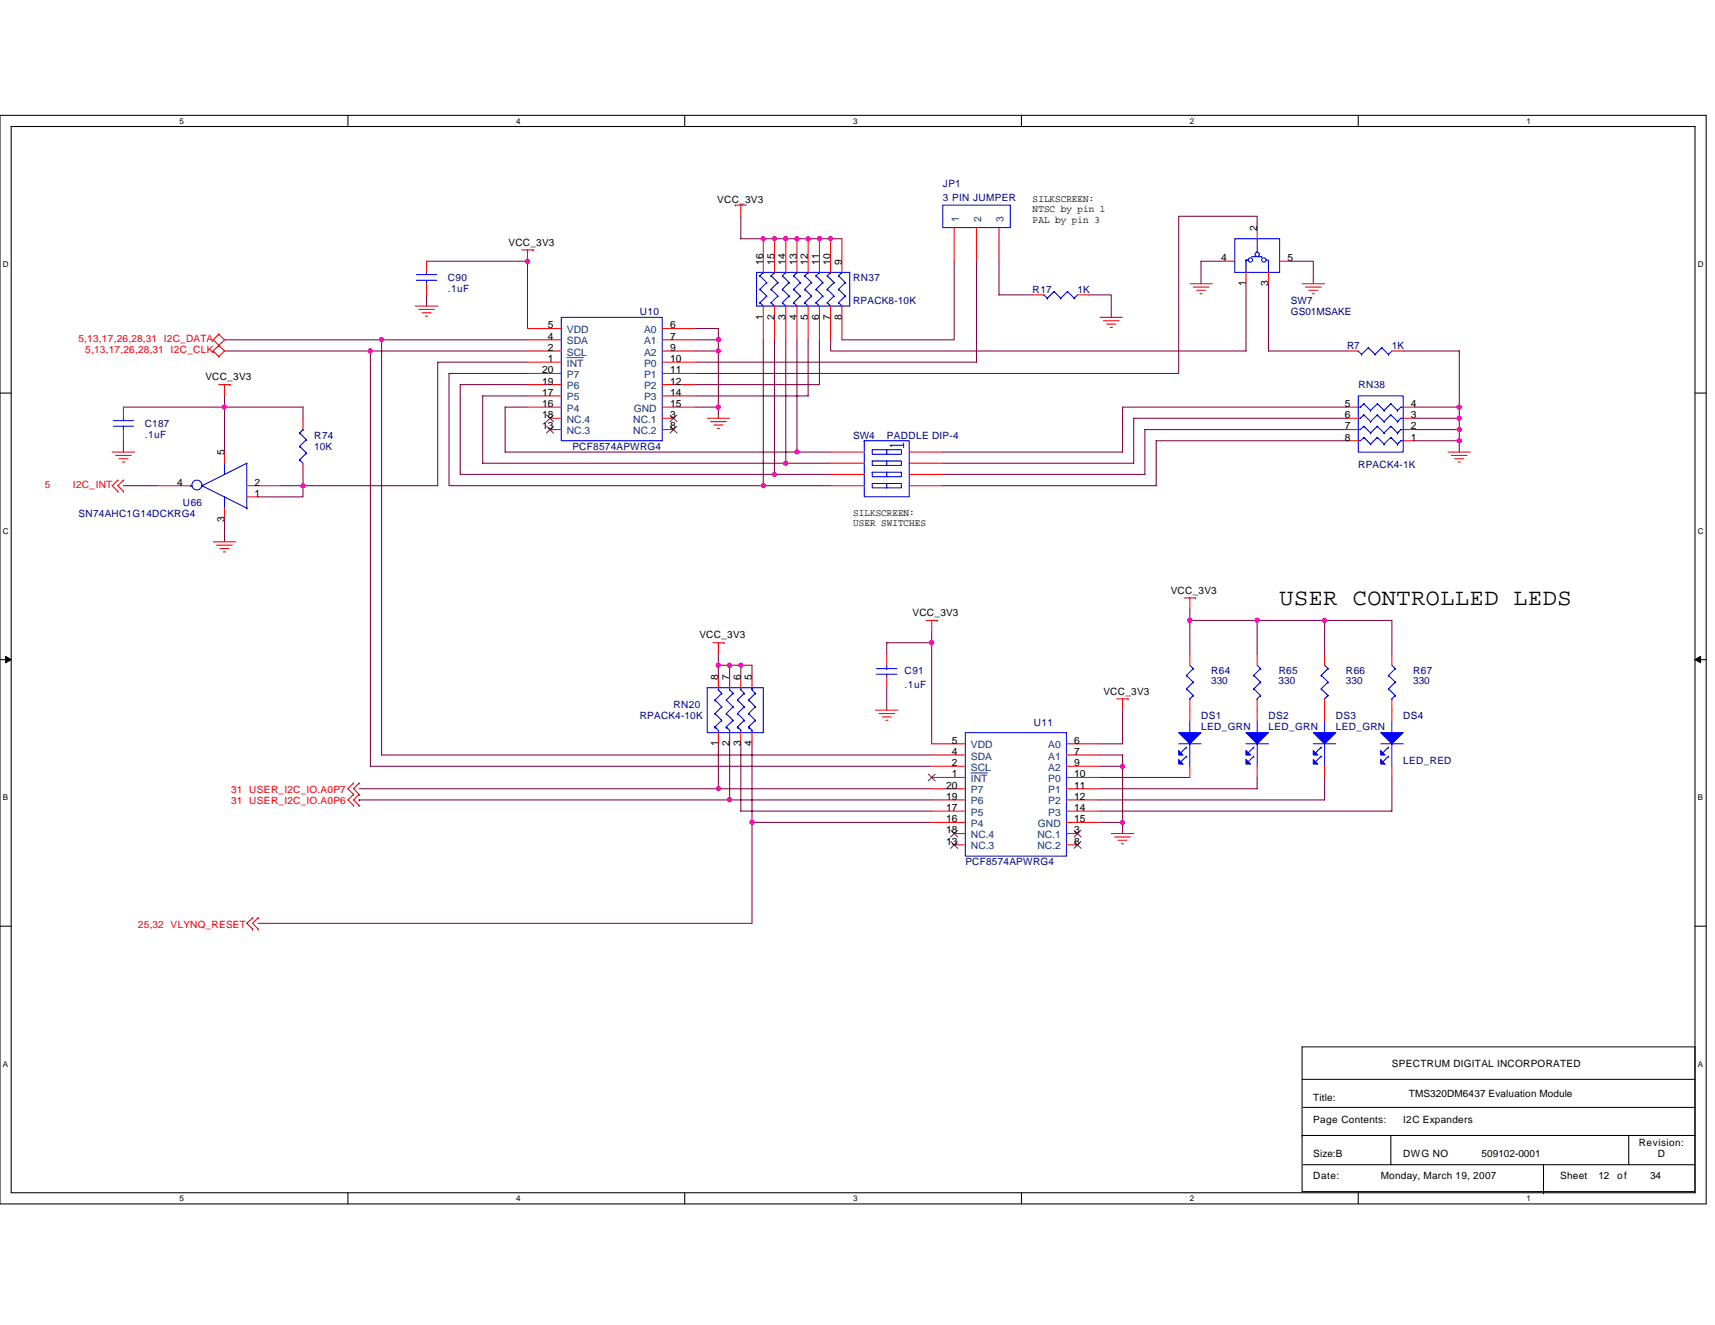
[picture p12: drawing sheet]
<svg xmlns="http://www.w3.org/2000/svg" width="279mm" height="216mm" viewBox="0 0 279 216" stroke-linecap="round" stroke-linejoin="round" font-family="sans-serif">
<path d="M0 18.8h278v177.4h-278zM1.8 20.6h274.3v173.8h-274.3z" fill="none" stroke="#000" stroke-width=".17"/>
<g fill="#fff">
<path d="M29.3 19h.7v1.4h-.7z"/>
<path d="M29.3 194.5h.7v1.5h-.7z"/>
</g>
<path d="M56.7 18.8v1.8M56.7 194.4v1.8" fill="none" stroke="#000" stroke-width=".17"/>
<g fill="#fff">
<path d="M84.1 19h.7v1.4h-.7z"/>
<path d="M84.1 194.5h.7v1.5h-.7z"/>
</g>
<path d="M111.5 18.8v1.8M111.5 194.4v1.8" fill="none" stroke="#000" stroke-width=".17"/>
<g fill="#fff">
<path d="M139 19h.7v1.4h-.7z"/>
<path d="M139 194.5h.7v1.5h-.7z"/>
</g>
<path d="M166.4 18.8v1.8M166.4 194.4v1.8" fill="none" stroke="#000" stroke-width=".17"/>
<g fill="#fff">
<path d="M193.8 19h.8v1.4h-.8z"/>
<path d="M193.8 194.5h.8v1.5h-.8z"/>
</g>
<path d="M221.3 18.8v1.8M221.3 194.4v1.8" fill="none" stroke="#000" stroke-width=".17"/>
<g fill="#fff">
<path d="M248.7 19h.7v1.4h-.7z"/>
<path d="M248.7 194.5h.7v1.5h-.7z"/>
<path d="M.5 42.3h.9v1.5h-.9z"/>
<path d="M276.6 42.3h1v1.5h-1z"/>
<path d="M.5 85.8h.9v1.4h-.9z"/>
<path d="M276.6 85.8h1v1.4h-1z"/>
</g>
<path d="M0 64.1h1.8M276.1 64.1h1.9" fill="none" stroke="#000" stroke-width=".17"/>
<g fill="#fff">
<path d="M.5 129.2h.8v1.5h-.8z"/>
<path d="M276.6 129.2h.9v1.5h-.9z"/>
</g>
<path d="M0 107.5h1.8M276.1 107.5h1.9" fill="none" stroke="#000" stroke-width=".17"/>
<path d="M.9 107l.9 .5-.9 .5zM276.1 107.5l1-.5v1z" fill="#000" stroke="#000" stroke-width=".16"/>
<g fill="#fff">
<path d="M.5 172.6h.8v1.5h-.8z"/>
<path d="M276.6 172.6h.9v1.5h-.9z"/>
</g>
<path d="M0 150.9h1.8M276.1 150.9h1.9M212.1 170.6h64v23.6h-64zM212.1 175.9h64M212.1 185h.1M212.1 185h64M212.3 189.8h63.8M212.3 180.4h63.8M226.6 185v4.8M251.5 194.4h.1M251.5 189.8v4.6M265.3 185v4.8" fill="none" stroke="#000" stroke-width=".17"/>
<g fill="none" stroke="#800040" stroke-width=".17">
<path d="M120.7 35.2v3.7h16.5M204.8 37.1v-1.9h-12.8v25.7h-78.6M36.6 55.4h25.6M36.6 57.2h23.7M60.3 57.2v67.7h91.5M60.3 57.2h25.6M62.2 55.4h23.7M62.2 55.4v67.6h89.6M69.5 48v1.9M69.5 42.6h16.4v10.9M85.9 59h-14.6v20.1h-21.9M113.4 53.5h3.6v1.9"/>
<path d="M113.4 55.4h3.6M113.4 57.2h3.6v9.1M117 55.4v1.8M124.4 55.4v23.7M126.2 55.4v21.9M128 55.4v20.1M129.8 55.4v18.3M131.7 55.4v9.1h-18.3M133.5 55.4v7.3h-20.1M155.4 42.6v12.8h-18.2M159.1 42.6v16.4h-45.7M162.8 42.6v5.4h5.4"/>
<path d="M177.4 48h3.6v3.7M199.3 42.6h-3.6v3.6M203 46.2v11h-67.7v-1.8M206.7 46.2v11h12.8M210.3 42.6h3.7v3.6M228.6 57.2h9.1M237.7 57.2h.1M237.7 57.2v9.1M20.1 79.1h5.5M20.1 71.8v1.9M20.1 66.3h16.5M36.6 66.3h12.8v1.9"/>
<path d="M36.6 66.3v7.4M36.6 64.5v1.8M45.7 79.1h3.7M49.4 77.3v1.8M49.4 79.1v1.9h-7.3M85.9 64.5h-7.3v11h49.4M85.9 62.7h-10.9v14.6h60.3M85.9 60.9h-12.7v18.2h51.2M85.9 66.3h-3.6v7.4h47.5M113.4 66.3h3.6M117 66.3v1.9M124.4 79.1h10.9"/>
<path d="M128 75.5h7.3M129.8 73.7h5.5M219.5 68.2h-34.8v7.3h-31.1M219.5 71.8h-31.1v7.3h-34.8M219.5 70h-33v7.3h-32.9M219.5 66.3h-36.6v7.4h-29.3M230.4 71.8h7.3M230.4 70h7.3M230.4 66.3h7.3M230.4 68.2h7.3M237.7 68.2v1.8M237.7 71.8v1.9"/>
<path d="M237.7 70v1.8M237.7 66.3v1.9M36.6 84.6v3.7M193.8 99.3v1.8M117 108.4h1.9M117 108.4v1.8M117 106.6v1.8M118.9 108.4v1.8M118.9 108.4h1.8M120.7 108.4v1.8M120.7 108.4h1.8v1.8M144.5 112.1v3.6"/>
<path d="M151.8 104.7v16.5M151.8 102.9v1.8M151.8 104.7h-7.3v1.9M182.9 115.7v5.5h-3.7M193.8 101.1v5.5M193.8 101.1h11M204.8 101.1h11M204.8 101.1v5.5M215.8 101.1h11v5.5M215.8 101.1v5.5M58.5 128.5h58.5M58.5 130.3h.1"/>
<path d="M58.5 130.3h60.4M117 128.5h34.8M117 121.2v7.3M118.9 130.3h32.9M118.9 121.2v9.1M120.7 121.2v11h31.1M122.5 121.2v12.8M122.5 134h29.3M122.5 134v16.5h-80.4M179.2 124.9h3.7M179.2 126.7h14.6M179.2 134h3.7"/>
<path d="M179.2 123h3.7v1.9M182.9 134v1.8M182.9 124.9v9.1M204.8 126.7v1.8h-25.6M215.8 126.7v3.6h-36.6M226.8 126.7v5.5h-47.6"/>
</g>
<g fill="none" stroke="#f00" stroke-width=".17">
<path d="M119.8 33.4h.1M119.8 33.4h1.8M120.7 33.4v1.8M124.4 38.9v5.5M126.2 38.9v5.5M128 38.9v5.5M129.8 38.9v5.5M131.7 38.9v5.5M133.5 38.9v5.5M135.3 38.9v5.5M137.2 38.9v5.5M155.4 37.1v5.5"/>
<path d="M159.1 37.1v5.5M162.8 37.1v5.5M204.8 37.1v1.8M34.7 57.2h.1M34.7 55.4h.1M34.7 57.2l.9 .9M34.7 55.4l.9 .9M35.6 58.1h.1M35.6 56.3h.1M35.6 54.4h.1M35.6 56.3l1 .9-1 .9M35.6 56.3l-.9 .9"/>
<path d="M35.6 54.4l1 1-1 .9M35.6 54.4l-.9 1M67.6 49.9h3.7M68.2 50.4h2.6M68.7 51h1.5M69.3 51.5h.4M69.5 42.6v1.8M69.5 46.2v1.8M85 40.7h1.9M85.9 40.7v1.9M85.9 57.2h5.5M85.9 53.5h5.5"/>
<path d="M85.9 55.4h5.5M85.9 59h5.5M86.9 40.7h.1M107.9 57.2h5.5M107.9 53.5h5.5M107.9 55.4h5.5M107.9 59h5.5M124.4 49.9v5.5M126.2 49.9v5.5M128 49.9v5.5M129.8 49.9v5.5M131.7 49.9v5.5"/>
<path d="M133.5 49.9v5.5M135.3 49.9v5.5M137.2 49.9v5.5M168.2 48h1.9M175.6 48h1.8M179.2 51.7h3.7M179.8 52.3h2.5M180.3 52.8h1.5M180.9 53.4h.3M193.8 46.2h3.7M194.4 46.8h2.6M194.9 47.3h1.5"/>
<path d="M195.5 47.9h.4M199.3 42.6h1.9M203 44.4v1.8M206.7 44.4v1.8M208.5 42.6h1.8M212.1 46.2h3.7M212.7 46.8h2.5M213.2 47.3h1.5M213.8 47.9h.3M219.5 57.2h1.8M226.8 57.2h1.8M18.3 73.7h3.6"/>
<path d="M18.8 74.2h2.6M19.2 78.2h.1M19.2 78.2l-.9 .9 .9 1M19.4 74.7h1.4M19.9 75.3h.4M20.1 78.2h.1M20.1 78.2l-.9 .9 .9 1M20.1 66.3v1.9M20.1 70v1.8M25.6 79.1h5.5M35.6 62.7h1.9M36.6 62.7v1.8"/>
<path d="M36.6 73.7v1.8M37.5 62.7h.1M40.2 79.1h5.5M49.4 68.2v1.8M49.4 75.5v1.8M85.9 62.7h5.5M85.9 66.3h5.5M85.9 64.5h5.5M85.9 60.9h5.5M89.6 70h1.8M89.6 68.2h1.8M107.9 62.7h5.5"/>
<path d="M107.9 70h1.8M107.9 68.2h1.8M107.9 66.3h5.5M107.9 64.5h5.5M107.9 60.9h5.5M115.2 68.2h3.7M115.8 68.7h2.5M116.3 69.3h1.5M116.9 69.8h.3M135.3 73.7h5.5M135.3 75.5h5.5M135.3 77.3h5.5"/>
<path d="M135.3 79.1h5.5M148.1 73.7h5.5M148.1 75.5h5.5M148.1 77.3h5.5M148.1 79.1h5.5M219.5 71.8h1.8M219.5 70h1.8M219.5 68.2h1.8M219.5 66.3h1.8M228.6 71.8h1.8M228.6 70h1.8M228.6 68.2h1.8"/>
<path d="M228.6 66.3h1.8M235.9 73.7h3.7M236.5 74.2h2.5M237 74.7h1.5M237.6 75.3h.3M19.2 80.1h.1M20.1 80.1h.1M34.7 88.3h3.7M35.3 88.8h2.5M35.8 89.4h1.5M36.4 89.9h.3M36.6 82.8v1.8"/>
<path d="M40.2 81h1.9M192.9 97.4h1.9M193.8 97.4v1.9M194.8 97.4h.1M116.1 104.7h1.8M117 104.7v1.9M117 110.2v1.9M117 119.4v1.8M117.9 104.7h.1M118.9 110.2v1.9M118.9 119.4v1.8M120.7 110.2v1.9"/>
<path d="M120.7 119.4v1.8M122.5 110.2v1.9M122.5 119.4v1.8M142.6 115.7h3.7M143.2 116.3h2.6M143.7 116.8h1.5M144.3 117.4h.4M144.5 106.6v1.8M144.5 110.2v1.9M150.9 101.1h1.8M151.8 101.1v1.8M152.7 101.1h.1"/>
<path d="M181.9 113.9h1.9M182.9 113.9v1.8M183.8 113.9h.1M193.8 106.6v1.8M193.8 113.9v3.6M204.8 106.6v1.8M204.8 113.9v3.6M215.8 106.6v1.8M215.8 113.9v3.6M226.8 106.6v1.8M226.8 113.9v3.6M57.6 127.6h.1"/>
<path d="M57.6 129.4h.1M57.6 131.3h.1M57.6 127.6l-.9 .9 .9 .9M57.6 129.4l-.9 .9 .9 1M58.5 127.6h.1M58.5 129.4h.1M58.5 131.3h.1M58.5 127.6l-.9 .9 .9 .9M58.5 129.4l-.9 .9 .9 1M151.8 134h5.5M151.8 132.2h5.5M151.8 121.2h5.5"/>
<path d="M151.8 123h5.5M151.8 124.9h5.5M151.8 126.7h5.5M151.8 130.3h5.5M151.8 128.5h5.5M155.4 135.8h1.9M155.4 137.7h1.9M173.7 134h5.5M173.7 132.2h5.5M173.7 121.2h5.5M173.7 123h5.5M173.7 124.9h5.5"/>
<path d="M173.7 126.7h5.5M173.7 130.3h5.5M173.7 128.5h5.5M173.7 135.8h1.9M173.7 137.7h1.9M181 135.8h3.7M181.6 136.4h2.5M182.1 136.9h1.5M182.7 137.5h.3M193.8 124.9v1.8M204.8 124.9v1.8M215.8 124.9v1.8"/>
<path d="M226.8 124.9v1.8M41.1 149.5h.1M41.1 151.4h.1M41.1 149.5l-.9 1 .9 .9M42.1 149.5h.1M42.1 151.4h.1M42.1 149.5l-1 1 1 .9"/>
</g>
<g fill="none" stroke="#00f" stroke-width=".17">
<path d="M153.6 33.4h11v3.7h-11zM201.2 38.9h7.3v5.5h-7.3zM204.8 38.9v2.2M67.8 45.7h3.3M67.8 44.7h3.3M69.5 44.4v.3M69.5 45.7h.1M69.5 45.7v.5M91.4 51.7h16.5v20.1h-16.5zM123.3 44.4h15.1v5.5h-15.1zM123.8 44.9h.1M123.8 47.1h.1"/>
<path d="M123.8 49.3h.1M123.8 44.9l1.1 1.1M123.8 47.1l1.1 1.1M123.8 49.3l.6 .6M124.4 44.4h.1M124.4 44.4l-.6 .5M124.9 46h.1M124.9 48.2h.1M124.9 46l-1.1 1.1M124.9 48.2l-1.1 1.1M125.6 44.9h.1M125.6 47.1h.1"/>
<path d="M125.6 49.3h.1M125.6 44.9l1.1 1.1M125.6 47.1l1.1 1.1M125.6 49.3l.6 .6M126.2 44.4h.1M126.2 44.4l-.6 .5M126.7 46h.1M126.7 48.2h.1M126.7 46l-1.1 1.1M126.7 48.2l-1.1 1.1M127.5 44.9h.1M127.5 47.1h.1"/>
<path d="M127.5 49.3h.1M127.5 44.9l1.1 1.1M127.5 47.1l1.1 1.1M127.5 49.3l.5 .6M128 44.4h.1M128 44.4l-.5 .5M128.6 46h.1M128.6 48.2h.1M128.6 46l-1.1 1.1M128.6 48.2l-1.1 1.1M129.3 44.9h.1M129.3 47.1h.1"/>
<path d="M129.3 49.3h.1M129.3 44.9l1.1 1.1M129.3 47.1l1.1 1.1M129.3 49.3l.5 .6M129.8 44.4h.1M129.8 44.4l-.5 .5M130.4 46h.1M130.4 48.2h.1M130.4 46l-1.1 1.1M130.4 48.2l-1.1 1.1M131.1 44.9h.1M131.1 47.1h.1"/>
<path d="M131.1 49.3h.1M131.1 44.9l1.1 1.1M131.1 47.1l1.1 1.1M131.1 49.3l.6 .6M131.7 44.4h.1M131.7 44.4l-.6 .5M132.2 46h.1M132.2 48.2h.1M132.2 46l-1.1 1.1M132.2 48.2l-1.1 1.1M132.9 44.9h.1M132.9 47.1h.1"/>
<path d="M132.9 49.3h.1M132.9 44.9l1.1 1.1M132.9 47.1l1.1 1.1M132.9 49.3l.6 .6M133.5 44.4h.1M133.5 44.4l-.6 .5M134 46h.1M134 48.2h.1M134 46l-1.1 1.1M134 48.2l-1.1 1.1M134.8 44.9h.1M134.8 47.1h.1"/>
<path d="M134.8 49.3h.1M134.8 44.9l1.1 1.1M134.8 47.1l1.1 1.1M134.8 49.3l.5 .6M135.3 44.4h.1M135.3 44.4l-.5 .5M135.9 46h.1M135.9 48.2h.1M135.9 46l-1.1 1.1M135.9 48.2l-1.1 1.1M136.6 44.9h.1M136.6 47.1h.1"/>
<path d="M136.6 49.3h.1M136.6 44.9l1.1 1.1M136.6 47.1l1.1 1.1M136.6 49.3l.6 .6M137.2 44.4h.1M137.2 44.4l-.6 .5M137.7 46h.1M137.7 48.2h.1M137.7 46l-1.1 1.1M137.7 48.2l-1.1 1.1M170.1 48h.1M170.1 48l.5 .6"/>
<path d="M170.6 48.6h.1M171.7 47.5h.1M171.7 47.5l1.1 1.1M171.7 47.5l-1.1 1.1M172.8 48.6h.1M173.9 47.5h.1M173.9 47.5l1.1 1.1M173.9 47.5l-1.1 1.1M175 48.6h.1M175.6 48l-.6 .6M203 42.4h.3M203 42.4h.1"/>
<path d="M203 42.4v2M203.9 41.8h.7M204.8 41.8h.7M205.5 41.8h.1M206.3 42.4h.4v2M221.3 57.2h.1M221.3 57.2l.5 .5M221.8 57.7h.1M222.9 56.6h.1M222.9 56.6l1.1 1.1M222.9 56.6l-1.1 1.1M224 57.7h.1"/>
<path d="M225.1 56.6h.1M225.1 56.6l1.1 1.1M225.1 56.6l-1.1 1.1M226.2 57.7h.1M226.8 57.2l-.6 .5M18.5 69.4h3.3M18.5 68.5h3.3M20.1 68.2v.3M20.1 69.4h.1M20.1 69.4v.6M31.1 79.1h.1M31.1 79.1h.2"/>
<path d="M32.9 79.1l7.3-3.6v7.3M32.9 79.1h.1M32.9 79.1l7.3 3.7M36.6 75.5v1.8M48.8 74.9h.1M48.8 72.7h.1M48.8 70.5h.1M48.8 74.9l.6 .6M48.8 72.7l1.1 1.1M48.8 70.5l1.1 1.1M49.4 70h.1M49.4 70l-.6 .5"/>
<path d="M49.9 73.8h.1M49.9 71.6h.1M49.9 73.8l-1.1 1.1M49.9 71.6l-1.1 1.1M140.8 71.8h7.3v9.2h-7.3zM140.8 71.8h.1M142.1 73.3h4.8v.7h-4.8zM142.1 75.1h4.8v.7h-4.8zM142.1 76.9h4.8v.8h-4.8zM142.1 78.8h4.8v.7h-4.8zM144.5 73.3v.7M144.5 75.1v.7"/>
<path d="M144.5 76.9v.8M144.5 78.8v.7M147.2 72.6h-2.2l.2 .1M147.2 72.2v.7M221.3 64.5h7.3v9.2h-7.3zM221.3 66.3h.1M222.2 71.3h.1M222.2 71.3l-.6 .5h-.3M222.2 69.4h.1M222.2 69.4l-.6 .6h-.3M222.2 67.6h.1M222.2 67.6l-.6 .6h-.3"/>
<path d="M222.2 65.8h.1M222.2 65.8l-.6 .5h-.3M222.2 71.3l1.1 1.1M222.2 69.4l1.1 1.1M222.2 67.6l1.1 1.1M222.2 65.8l1.1 1.1M223.3 72.4h.1M223.3 70.5h.1M223.3 68.7h.1M223.3 66.9h.1M224.4 71.3h.1M224.4 69.4h.1"/>
<path d="M224.4 67.6h.1M224.4 65.8h.1M224.4 71.3l1.1 1.1M224.4 71.3l-1.1 1.1M224.4 69.4l1.1 1.1M224.4 69.4l-1.1 1.1M224.4 67.6l1.1 1.1M224.4 67.6l-1.1 1.1M224.4 65.8l1.1 1.1M224.4 65.8l-1.1 1.1M225.5 72.4h.1M225.5 70.5h.1"/>
<path d="M225.5 68.7h.1M225.5 66.9h.1M226.6 71.3h.1M226.6 69.4h.1M226.6 67.6h.1M226.6 65.8h.1M226.6 71.3l1.1 1.1M226.6 71.3l-1.1 1.1M226.6 69.4l1.1 1.1M226.6 69.4l-1.1 1.1M226.6 67.6l1.1 1.1M226.6 67.6l-1.1 1.1"/>
<path d="M226.6 65.8l1.1 1.1M226.6 65.8l-1.1 1.1M227.7 72.4h.1M227.7 70.5h.1M227.7 68.7h.1M227.7 66.9h.1M227.9 68.5l-.2 .2M228.6 71.8h-.4l-.5 .6M228.6 70h-.4l-.5 .5M228.6 68.2h-.4l-.5 .5M228.6 66.3h-.4l-.5 .6M36.6 81v1.8"/>
<path d="M40.2 82.8h.1M115.2 112.1h9.2v7.3h-9.2zM116.5 118.4h.1M116.5 118.4l.5 .6v.4M116.5 116.3h.1M116.5 114.1h.1M116.5 116.3l1.1 1.1M116.5 114.1l1.1 1.1M117 112.1v.3l.6 .6M117.6 117.4h.1M117.6 115.2h.1M117.6 113h.1"/>
<path d="M117.6 117.4l-1.1 1M117.6 115.2l-1.1 1.1M117.6 113l-1.1 1.1M118.3 118.4h.1M118.3 118.4l.6 .6v.4M118.3 116.3h.1M118.3 114.1h.1M118.3 118.4l.2 .2M118.3 116.3l1.1 1.1M118.3 114.1l1.1 1.1M118.9 112.1v.3l.5 .6M119.4 117.4h.1"/>
<path d="M119.4 115.2h.1M119.4 113h.1M119.4 117.4l-1.1 1M119.4 115.2l-1.1 1.1M119.4 113l-1.1 1.1M120.1 118.4h.1M120.1 118.4l.6 .6v.4M120.1 116.3h.1M120.1 114.1h.1M120.1 116.3l1.1 1.1M120.1 114.1l1.1 1.1M120.7 112.1v.3l.5 .6"/>
<path d="M121.2 117.4h.1M121.2 115.2h.1M121.2 113h.1M121.2 117.4l-1.1 1M121.2 115.2l-1.1 1.1M121.2 113l-1.1 1.1M122 118.4h.1M122 118.4l.5 .6v.4M122 116.3h.1M122 114.1h.1M122 116.3l1.1 1.1M122 114.1l1.1 1.1"/>
<path d="M122.5 112.1v.3l.6 .6M122.5 112.1h.1M123.1 117.4h.1M123.1 115.2h.1M123.1 113h.1M123.1 117.4l-1.1 1M123.1 115.2l-1.1 1.1M123.1 113l-1.1 1.1M142.8 108.9h3.3M142.8 109.9h3.3M144.5 109.9v.3M144.5 108.9h.1"/>
<path d="M144.5 108.4v.5M157.3 119.4h16.4v20.1h-16.4zM193.3 110h.1M193.3 112.2h.1M193.3 110l1.1 1.1M193.3 112.2l1.1 1.1M193.8 117.5v1.9M193.8 113.9h.1M193.8 108.4l.6 .5M194.4 108.9h.1M194.4 111.1h.1M194.4 113.3h.1"/>
<path d="M194.4 108.9l-1.1 1.1M194.4 111.1l-1.1 1.1M194.4 113.3l-.6 .6M204.3 110h.1M204.3 112.2h.1M204.3 110l1.1 1.1M204.3 112.2l1.1 1.1M204.8 113.9h.1M204.8 117.5v1.9M204.8 108.4l.6 .5M205.4 108.9h.1M205.4 111.1h.1"/>
<path d="M205.4 113.3h.1M205.4 111.1l-1.1 1.1M205.4 108.9l-1.1 1.1M205.4 113.3l-.6 .6M215.2 110h.1M215.2 112.2h.1M215.2 110l1.1 1.1M215.2 112.2l1.1 1.1M215.8 113.9h.1M215.8 117.5v1.9M215.8 108.4l.5 .5M216.3 108.9h.1"/>
<path d="M216.3 111.1h.1M216.3 113.3h.1M216.3 111.1l-1.1 1.1M216.3 108.9l-1.1 1.1M216.3 113.3l-.5 .6M226.2 110h.1M226.2 112.2h.1M226.2 110l1.1 1.1M226.2 112.2l1.1 1.1M226.8 117.5v1.9M226.8 113.9h.1M226.8 108.4l.5 .5"/>
<path d="M227.3 108.9h.1M227.3 111.1h.1M227.3 113.3h.1M227.3 108.9l-1.1 1.1M227.3 111.1l-1.1 1.1M227.3 113.3l-.5 .6M192 121.2h3.7M193.3 121.8h.1M193.3 123.2h.1M193.3 121.8l-.9 .9M193.3 123.2l-.9 .9M193.8 121.2v3.7"/>
<path d="M203 121.2h3.7M204.3 121.8h.1M204.3 123.2h.1M204.3 121.8l-1 .9M204.3 123.2l-1 .9M204.8 121.2v3.7M214 121.2h3.6M215.2 121.8h.1M215.2 123.2h.1M215.2 123.2l-.9 .9M215.2 121.8l-.9 .9M215.8 121.2v3.7"/>
<path d="M224.9 121.2h3.7M226.2 121.8h.1M226.2 123.2h.1M226.2 121.8l-.9 .9M226.2 123.2l-.9 .9M226.8 121.2v3.7"/>
<circle cx="203.7" cy="42.4" r=".36"/>
<circle cx="204.8" cy="41.5" r=".36"/>
<circle cx="205.9" cy="42.4" r=".36"/>
<circle cx="32.1" cy="79" r=".81"/>
</g>
<g fill="none" stroke="#804000" stroke-width=".16">
<path d="M89 67.6l1.2 1.1M89 69.4l1.2 1.2M90.1 67.6l-1.1 1.1M90.1 69.4l-1.1 1.2M109.2 67.6l1.1 1.1M109.2 69.4l1.1 1.2M110.3 67.6l-1.1 1.1M110.3 69.4l-1.1 1.2M151.2 126.1l1.2 1.2M152.3 126.1l-1.1 1.2M154.9 135.3l1.1 1.1M154.9 137.1l1.1 1.1"/>
<path d="M156 135.3l-1.1 1.1M156 137.1l-1.1 1.1M175 135.3l1.1 1.1M175 137.1l1.1 1.1M176.1 135.3l-1.1 1.1M176.1 137.1l-1.1 1.1"/>
</g>
<path d="M92.4 58.3h2.6M158.2 125.9h2.7" fill="none" stroke="#004080" stroke-width=".16"/>
<g fill="#00f" stroke="#00f" stroke-width=".17">
<path d="M224.9 119.4h3.7l-1.8 1.8z" fill-rule="evenodd"/>
<path d="M224.9 122.3l.8 .7h-.8z" fill-rule="evenodd"/>
<path d="M224.9 123.8l.8 .7h-.8z" fill-rule="evenodd"/>
<path d="M192 119.4h3.7l-1.9 1.8z" fill-rule="evenodd"/>
<path d="M192 122.3l.7 .7h-.7z" fill-rule="evenodd"/>
<path d="M192 123.8l.7 .7h-.7z" fill-rule="evenodd"/>
<path d="M203 119.4h3.7l-1.9 1.8z" fill-rule="evenodd"/>
<path d="M203 122.3l.7 .7h-.7z" fill-rule="evenodd"/>
<path d="M203 123.8l.7 .7h-.7z" fill-rule="evenodd"/>
<path d="M214 119.4h3.6l-1.8 1.8z" fill-rule="evenodd"/>
<path d="M214 122.3l.7 .7h-.7z" fill-rule="evenodd"/>
<path d="M214 123.8l.7 .7h-.7z" fill-rule="evenodd"/>
</g>
<g fill="#f0f" stroke="#f0f" stroke-width=".17">
<circle cx="117" cy="128.5" r=".36"/>
<circle cx="128" cy="75.5" r=".36"/>
<circle cx="60.3" cy="57.2" r=".35"/>
<circle cx="118.9" cy="130.3" r=".36"/>
<circle cx="129.8" cy="73.6" r=".36"/>
<circle cx="49.4" cy="79.1" r=".36"/>
<circle cx="62.1" cy="55.3" r=".36"/>
<circle cx="126.2" cy="77.3" r=".36"/>
<circle cx="122.5" cy="134" r=".36"/>
<circle cx="124.3" cy="79.1" r=".35"/>
<circle cx="120.7" cy="108.4" r=".35"/>
<circle cx="131.7" cy="38.9" r=".36"/>
<circle cx="237.7" cy="68.2" r=".36"/>
<circle cx="128" cy="38.9" r=".36"/>
<circle cx="204.8" cy="101.1" r=".36"/>
<circle cx="118.9" cy="108.4" r=".36"/>
<circle cx="135.3" cy="38.9" r=".35"/>
<circle cx="117" cy="108.4" r=".35"/>
<circle cx="117" cy="66.3" r=".35"/>
<circle cx="237.7" cy="71.8" r=".36"/>
<circle cx="215.8" cy="101.1" r=".36"/>
<circle cx="36.6" cy="66.3" r=".36"/>
<circle cx="237.7" cy="70" r=".36"/>
<circle cx="182.9" cy="134" r=".36"/>
<circle cx="126.2" cy="38.9" r=".35"/>
<circle cx="117" cy="57.2" r=".35"/>
<circle cx="129.8" cy="38.9" r=".35"/>
<circle cx="133.5" cy="38.9" r=".35"/>
<circle cx="193.8" cy="101.1" r=".36"/>
<circle cx="124.3" cy="38.9" r=".35"/>
<circle cx="182.9" cy="124.8" r=".36"/>
<circle cx="237.7" cy="66.3" r=".36"/>
<circle cx="85.9" cy="42.6" r=".36"/>
<circle cx="117" cy="55.3" r=".36"/>
<circle cx="151.8" cy="104.7" r=".36"/>
</g>
<text font-size="3.8" x="208.5" y="98.6">USER CONTROLLED LEDS</text>
<g font-size="1.7" fill="#004080">
<text x="156.2" y="36.2" transform="rotate(-90 156.2 36.2)">1</text>
<text x="159.9" y="36.2" transform="rotate(-90 159.9 36.2)">2</text>
<text x="163.5" y="36.2" transform="rotate(-90 163.5 36.2)">3</text>
<text x="92.4" y="54.3">VDD</text>
<text x="92.4" y="56.1">SDA</text>
<text x="92.4" y="57.9">SCL</text>
<text x="92.4" y="59.8">INT</text>
<text x="104.9" y="54.3">A0</text>
<text x="104.9" y="56.1">A1</text>
<text x="104.9" y="57.9">A2</text>
<text x="104.9" y="59.8">P0</text>
<text x="92.4" y="61.6">P7</text>
<text x="92.4" y="63.4">P6</text>
<text x="92.4" y="65.3">P5</text>
<text x="104.9" y="65.3">P3</text>
<text x="104.9" y="63.4">P2</text>
<text x="104.9" y="61.6">P1</text>
<text x="92.4" y="67.1">P4</text>
<text x="92.4" y="68.9">NC.4</text>
<text x="92.4" y="70.7">NC.3</text>
<text x="103.2" y="68.9">NC.1</text>
<text x="103.2" y="70.7">NC.2</text>
<text x="103.3" y="67.1">GND</text>
<text x="158.2" y="121.9">VDD</text>
<text x="158.2" y="123.8">SDA</text>
<text x="158.2" y="125.6">SCL</text>
<text x="170.8" y="121.9">A0</text>
<text x="170.8" y="123.8">A1</text>
<text x="170.8" y="125.6">A2</text>
<text x="158.2" y="127.4">INT</text>
<text x="158.2" y="129.3">P7</text>
<text x="158.2" y="131.1">P6</text>
<text x="170.8" y="127.4">P0</text>
<text x="170.8" y="131.1">P2</text>
<text x="170.8" y="129.3">P1</text>
<text x="158.2" y="132.9">P5</text>
<text x="158.2" y="134.7">P4</text>
<text x="158.2" y="136.6">NC.4</text>
<text x="169" y="136.6">NC.1</text>
<text x="169.1" y="134.7">GND</text>
<text x="170.8" y="132.9">P3</text>
<text x="158.2" y="138.4">NC.3</text>
<text x="169" y="138.4">NC.2</text>
</g>
<g font-size="1.7">
<text x="204.8" y="37.6" transform="rotate(-90 204.8 37.6)">2</text>
<text x="124.3" y="43.1" transform="rotate(-90 124.3 43.1)">16</text>
<text x="126.2" y="43.1" transform="rotate(-90 126.2 43.1)">15</text>
<text x="128" y="43.1" transform="rotate(-90 128 43.1)">14</text>
<text x="129.8" y="43.1" transform="rotate(-90 129.8 43.1)">13</text>
<text x="131.6" y="43.1" transform="rotate(-90 131.6 43.1)">12</text>
<text x="133.5" y="43.1" transform="rotate(-90 133.5 43.1)">11</text>
<text x="135.3" y="43.1" transform="rotate(-90 135.3 43.1)">10</text>
<text x="137.1" y="43.1" transform="rotate(-90 137.1 43.1)">9</text>
<text x="199" y="42.5">4</text>
<text x="203" y="46.6" transform="rotate(-90 203 46.6)">1</text>
<text x="206.6" y="46.6" transform="rotate(-90 206.6 46.6)">3</text>
<text x="209.7" y="42.5">5</text>
<text x="89.2" y="53.5">5</text>
<text x="109.2" y="53.5">6</text>
<text x="124.3" y="52.1" transform="rotate(-90 124.3 52.1)">1</text>
<text x="126.2" y="52.1" transform="rotate(-90 126.2 52.1)">2</text>
<text x="128" y="52.1" transform="rotate(-90 128 52.1)">3</text>
<text x="129.8" y="52.1" transform="rotate(-90 129.8 52.1)">4</text>
<text x="131.6" y="52.1" transform="rotate(-90 131.6 52.1)">5</text>
<text x="133.5" y="52.1" transform="rotate(-90 133.5 52.1)">6</text>
<text x="135.3" y="52.1" transform="rotate(-90 135.3 52.1)">7</text>
<text x="137.1" y="52.1" transform="rotate(-90 137.1 52.1)">8</text>
<text x="89.2" y="55.4">4</text>
<text x="89.2" y="57.2">2</text>
<text x="89.2" y="59">1</text>
<text x="109.2" y="55.4">7</text>
<text x="109.2" y="57.2">9</text>
<text x="109.2" y="59">10</text>
<text x="88.3" y="60.8">20</text>
<text x="88.3" y="62.7">19</text>
<text x="88.3" y="64.5">17</text>
<text x="109.2" y="64.5">14</text>
<text x="109.2" y="62.7">12</text>
<text x="109.2" y="60.8">11</text>
<text x="88.3" y="66.3">16</text>
<text x="88.3" y="68.1">18</text>
<text x="88.3" y="70">13</text>
<text x="109.2" y="68.1">3</text>
<text x="109.2" y="70">8</text>
<text x="109.2" y="66.3">15</text>
<text x="219.1" y="66.3">5</text>
<text x="219.1" y="68.1">6</text>
<text x="219.1" y="70">7</text>
<text x="219.1" y="71.8">8</text>
<text x="229.9" y="71.8">1</text>
<text x="229.9" y="70">2</text>
<text x="229.9" y="68.1">3</text>
<text x="229.9" y="66.3">4</text>
<text x="36.6" y="74.2" transform="rotate(-90 36.6 74.2)">5</text>
<text x="28.9" y="79.1">4</text>
<text x="41.5" y="79.1">2</text>
<text x="41.5" y="80.9">1</text>
<text x="36.6" y="85" transform="rotate(-90 36.6 85)">3</text>
<text x="117" y="110.8" transform="rotate(-90 117 110.8)">8</text>
<text x="118.9" y="110.8" transform="rotate(-90 118.9 110.8)">7</text>
<text x="120.7" y="110.8" transform="rotate(-90 120.7 110.8)">6</text>
<text x="122.5" y="110.8" transform="rotate(-90 122.5 110.8)">5</text>
<text x="117" y="121.6" transform="rotate(-90 117 121.6)">1</text>
<text x="118.9" y="121.6" transform="rotate(-90 118.9 121.6)">2</text>
<text x="120.7" y="121.6" transform="rotate(-90 120.7 121.6)">3</text>
<text x="122.5" y="121.6" transform="rotate(-90 122.5 121.6)">4</text>
<text x="155.1" y="121.2">5</text>
<text x="155.1" y="123">4</text>
<text x="155.1" y="124.8">2</text>
<text x="175" y="121.2">6</text>
<text x="175" y="123">7</text>
<text x="175" y="124.8">9</text>
<text x="154.1" y="128.5">20</text>
<text x="154.1" y="130.3">19</text>
<text x="155.1" y="126.7">1</text>
<text x="175" y="126.7">10</text>
<text x="175" y="130.3">12</text>
<text x="175" y="128.5">11</text>
<text x="154.1" y="132.1">17</text>
<text x="154.1" y="134">16</text>
<text x="154.1" y="135.8">18</text>
<text x="154.1" y="137.6">13</text>
<text x="175" y="135.8">3</text>
<text x="175" y="137.6">8</text>
<text x="175" y="132.1">14</text>
<text x="175" y="134">15</text>
</g>
<g font-size="1.6">
<text x="116.9" y="33.1">VCC_3V3</text>
<text x="168.2" y="32.9">SILKSCREEN:</text>
<text x="168.2" y="34.6">NTSC by pin 1</text>
<text x="82.8" y="40">VCC_3V3</text>
<text x="168.2" y="36.3">PAL by pin 3</text>
<text x="33.5" y="62">VCC_3V3</text>
<text x="139" y="84.1">SILKSCREEN:</text>
<text x="139" y="85.8">USER SWITCHES</text>
<text x="148.7" y="100.4">VCC_3V3</text>
<text x="190.7" y="96.7">VCC_3V3</text>
<text x="113.9" y="104">VCC_3V3</text>
<text x="179.8" y="113.2">VCC_3V3</text>
<text x="226.8" y="173.9">SPECTRUM DIGITAL INCORPORATED</text>
<text x="214" y="179.4">Title:</text>
<text x="229.5" y="178.8">TMS320DM6437 Evaluation Module</text>
<text x="214" y="183">Page Contents:</text>
<text x="228.6" y="183">I2C Expanders</text>
<text x="214" y="188.5">Size:B</text>
<text x="228.6" y="188.5">DWG NO</text>
<text x="241.4" y="188.5">509102-0001</text>
<text x="267" y="186.7">Revision:</text>
<text x="270.1" y="188.5">D</text>
<text x="214" y="192.2">Date:</text>
<text x="224.9" y="192.2">Monday, March 19, 2007</text>
<text x="254.2" y="192.2">Sheet</text>
<text x="260.4" y="192.2">12</text>
<text x="263.5" y="192.2">of</text>
<text x="268.8" y="192.2">34</text>
</g>
<g font-size="1.6" fill="#000080">
<text x="153.6" y="30.5">JP1</text>
<text x="153.6" y="32.7">3 PIN JUMPER</text>
<text x="73" y="45.9">C90</text>
<text x="73" y="47.5">.1uF</text>
<text x="139" y="45.9">RN37</text>
<text x="168.2" y="47.7">R17</text>
<text x="175.6" y="47.7">1K</text>
<text x="104.2" y="51.4">U10</text>
<text x="139" y="49.5">RPACK8-10K</text>
<text x="210.3" y="49.5">SW7</text>
<text x="210.3" y="51.4">GS01MSAKE</text>
<text x="219.5" y="56.9">R7</text>
<text x="226.8" y="56.9">1K</text>
<text x="221.3" y="63.2">RN38</text>
<text x="23.6" y="69.6">C187</text>
<text x="23.6" y="71.3">.1uF</text>
<text x="51.2" y="71.5">R74</text>
<text x="139" y="71.5">SW4</text>
<text x="144.5" y="71.5">PADDLE DIP-4</text>
<text x="51.2" y="73.3">10K</text>
<text x="93.3" y="73.3">PCF8574APWRG4</text>
<text x="221.3" y="76.2">RPACK4-1K</text>
<text x="29.8" y="82.4">U66</text>
<text x="12.8" y="84.3">SN74AHC1G14DCKRG4</text>
<text x="147.4" y="109.9">C91</text>
<text x="147.4" y="112.1">.1uF</text>
<text x="197.3" y="109.9">R64</text>
<text x="197.3" y="111.5">330</text>
<text x="208.3" y="111.5">330</text>
<text x="208.3" y="109.9">R65</text>
<text x="219.3" y="109.9">R66</text>
<text x="219.3" y="111.5">330</text>
<text x="230.2" y="109.9">R67</text>
<text x="230.2" y="111.5">330</text>
<text x="104.2" y="117.2">RPACK4-10K</text>
<text x="109.7" y="115.4">RN20</text>
<text x="168.4" y="118.3">U11</text>
<text x="195.7" y="119">LED_GRN</text>
<text x="195.7" y="117.2">DS1</text>
<text x="206.7" y="117.2">DS2</text>
<text x="206.7" y="119">LED_GRN</text>
<text x="217.6" y="119">LED_GRN</text>
<text x="217.6" y="117.2">DS3</text>
<text x="228.6" y="117.2">DS4</text>
<text x="228.6" y="124.5">LED_RED</text>
<text x="157.3" y="141">PCF8574APWRG4</text>
</g>
<g font-size="1.6" fill="#f00">
<text x="12.8" y="55.8">5,13,17,26,28,31 I2C_DATA</text>
<text x="13.9" y="57.6">5,13,17,26,28,31 I2C_CLK</text>
<text x="7.3" y="79.5">5</text>
<text x="11.9" y="79.5">I2C_INT</text>
<text x="37.7" y="129.3">31 USER_I2C_IO.A0P7</text>
<text x="37.7" y="131.1">31 USER_I2C_IO.A0P6</text>
<text x="22.5" y="151.2">25,32 VLYNQ_RESET</text>
</g>
<g font-size="1.3">
<text x="29.3" y="20.2">5</text>
<text x="84.1" y="20.2">4</text>
<text x="139" y="20.2">3</text>
<text x="193.8" y="20.2">2</text>
<text x="248.7" y="20.2">1</text>
<text x=".5" y="43.5">D</text>
<text x="276.6" y="43.5">D</text>
<text x=".5" y="87">C</text>
<text x="276.6" y="87">C</text>
<text x=".5" y="130.4">B</text>
<text x="276.6" y="130.4">B</text>
<text x=".5" y="173.8">A</text>
<text x="276.6" y="173.8">A</text>
<text x="29.3" y="195.7">5</text>
<text x="84.1" y="195.7">4</text>
<text x="139" y="195.7">3</text>
<text x="193.8" y="195.7">2</text>
<text x="248.7" y="195.7">1</text>
</g>
</svg>
